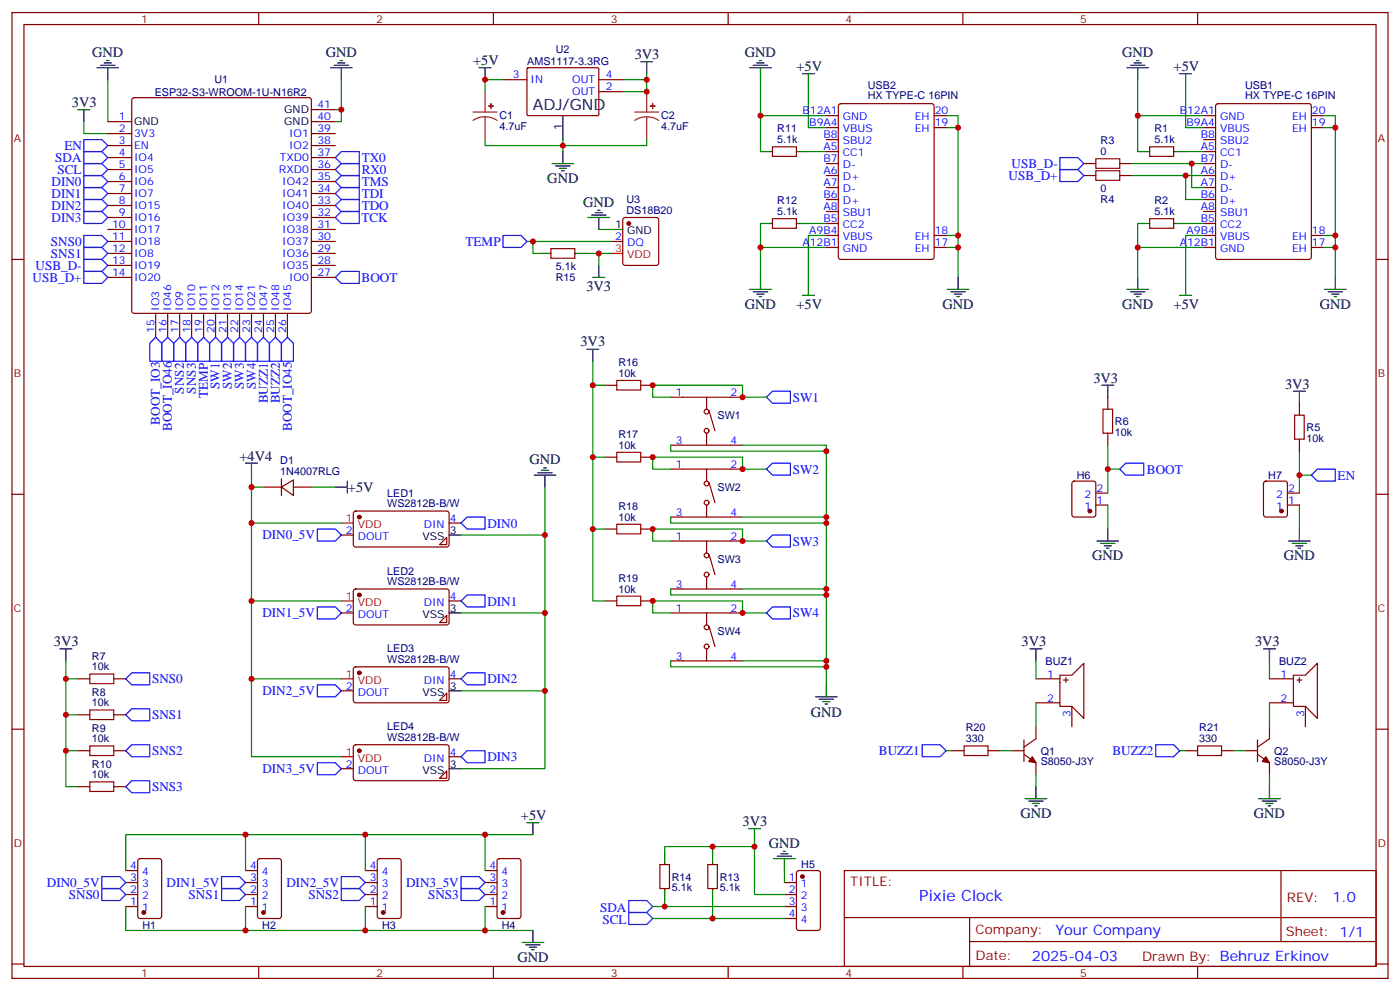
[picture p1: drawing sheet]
<svg xmlns="http://www.w3.org/2000/svg" width="412mm" height="292mm" viewBox="0 0 412 292" stroke-linecap="round" stroke-linejoin="round" font-family="sans-serif">
<g fill="none" stroke="#870000" stroke-width=".35">
<path d="M3.5 3.7h405.4v284.3h-405.4zM7.1 7.2h398.2v277.3h-398.2zM76.2 3.7v3.5M145.3 3.7v3.5M214.5 3.7v3.5M283.6 3.7v3.5M352.8 3.7v3.5M31.7 35.8h7.1M31.7 39.3h7.1M39 29l.5-.2h51.5l.5 .2 .2 .5v62l-.2 .5-.5 .3h-51.5l-.5-.3-.2-.5v-62zM91.7 35.8h7.1M91.7 39.3h7.1"/>
<path d="M91.7 32.3h7.1M148.2 23.5h7M155.3 20.1l.3-.2 20.6 .1 .2 .3-.1 13.6-.3 .1h-20.6l-.2-.3zM176.4 27h7M176.4 23.5h7M243.4 37.6h3.5M243.4 34h3.5M247.2 30.7l.4-.2h26.9l.6 .4 .1 44.8-.5 .6-27.1 .1-.6-.5-.1-44.7zM275.2 37.6h3.5M275.2 34h3.5M354.5 37.6h3.6M354.5 34h3.6"/>
<path d="M358.3 30.7l.5-.2h26.8l.6 .4 .1 44.8-.5 .6-27 .1-.7-.5v-44.7zM386.3 37.6h3.5M386.3 34h3.5M31.7 42.9h7.1M31.7 46.4h7.1M31.7 49.9h7.1M31.7 53.4h7.1M31.7 57h7.1M91.7 42.9h7.1M91.7 46.4h7.1M91.7 49.9h7.1M91.7 53.4h7.1"/>
<path d="M91.7 57h7.1M227.5 43.2h7.1v2.8h-7.1zM243.4 51.7h3.5M243.4 48.2h3.5M243.4 58.7h3.5M243.4 41.1h3.5M243.4 44.6h3.5M243.4 55.2h3.5M319.3 51.7h3.5M319.3 48.2h3.5M329.8 51.7h3.6M329.8 48.2h3.6"/>
<path d="M338.7 43.2h7v2.8h-7zM354.5 51.7h3.6M354.5 48.2h3.6M354.5 58.7h3.6M354.5 41.1h3.6M354.5 44.6h3.6M354.5 55.2h3.6M3.5 76.4h3.6M31.7 60.5h7.1M31.7 64h7.1M31.7 67.6h7.1M31.7 71.1h7.1"/>
<path d="M31.7 74.6h7.1M31.7 78.1h7.1M91.7 60.5h7.1M91.7 64h7.1M91.7 67.6h7.1M91.7 71.1h7.1M91.7 74.6h7.1M91.7 78.1h7.1M162.3 73.2h7v2.8h-7zM179.9 71.1h3.5M183.7 64.2l.4-.2h9.2l.5 .2 .2 .5v12.7l-.2 .5-.5 .2h-9.2l-.4-.2-.3-.5v-12.7zM227.5 64.4h7.1v2.8h-7.1z"/>
<path d="M243.4 69.3h3.5M243.4 72.8h3.5M243.4 65.8h3.5M243.4 62.3h3.5M275.2 69.3h3.5M275.2 72.8h3.5M338.7 64.4h7v2.8h-7zM354.5 69.3h3.6M354.5 72.8h3.6M354.5 65.8h3.6M354.5 62.3h3.6M386.3 69.3h3.5"/>
<path d="M386.3 72.8h3.5M405.3 76.4h3.6M31.7 81.7h7.1M45.9 92.3v7M49.4 92.3v7M52.9 92.3v7M56.4 92.3v7M60 92.3v7M63.5 92.3v7M67 92.3v7M70.6 92.3v7M74.1 92.3v7"/>
<path d="M77.6 92.3v7M81.1 92.3v7M84.7 92.3v7M91.7 81.7h7.1M178.2 113.4h3.5M188.7 113.4h3.6M197.6 116.9h21.1M208.1 116.9v3.6M326.3 116.9v3.6M382.8 118.7v3.5M178.2 134.6h3.5M188.7 134.6h3.6"/>
<path d="M197.6 131.1h21.1M197.6 138.1h21.1M208.1 127.5v3.6M208.1 138.1v3.5M208.8 120.8l1.8 6M326.3 127.5v3.6M382.8 129.3v3.5M3.5 145.5h3.6M77.6 143.4h5.3M82.9 143.4l3.5-2.1v4.6zM82.9 140.9v5M86.4 143.4h5.3"/>
<path d="M100.5 157.5h3.6M104.3 150.7l.5-.2h27.1l.4 .7-.1 9.4-.6 .4h-27.1l-.4-.7v-9.1zM131.6 158.2v2.1h-2.1zM132.3 154h3.5M178.2 155.8h3.5M188.7 155.8h3.6M197.6 152.2h21.1M197.6 159.3h21.1M208.1 148.7v3.5M208.1 159.3v3.5M208.8 142l1.8 6M316 141.8l.4-.2h5.7l.6 .5 .1 9.4-.5 .7h-5.9l-.6-.4-.1-9.5z"/>
<path d="M322.8 148.7h3.5M322.8 145.2h3.5M372.4 141.8l.5-.2h5.6l.7 .5v9.4l-.4 .7h-5.9l-.7-.4v-9.5zM379.2 148.7h3.6M379.2 145.2h3.6M405.3 145.5h3.6M104.3 173.6l.5-.2h27.1l.4 .7-.1 9.4-.6 .5-27.1-.1-.4-.6v-9.2zM132.3 176.9h3.5M178.2 176.9h3.5M188.7 176.9h3.6M197.6 173.4h21.1M208.1 169.9v3.5"/>
<path d="M208.8 163.2l1.8 6M22.9 199.8h3.6M33.5 199.8h3.5M100.5 180.4h3.6M104.3 196.5l.5-.2 27.1 .1 .4 .6-.1 9.5-.6 .4-27.1-.1-.4-.6v-9.2zM129.5 183.3l2.1-2.1v2.1zM132.3 199.8h3.5M197.6 180.4h21.1M197.6 194.6h21.1M208.1 180.4v3.6M208.1 191v3.6M208.8 184.3l1.8 6"/>
<path d="M305.2 199.8h7M312.2 198.8h3.5l3.6-3.5v16.2l-3.6-3.5h-3.5zM314 199.5v1.4M373.9 199.8h7.1M381 198.8h3.5l3.6-3.5v16.2l-3.6-3.5h-3.5zM382.8 199.5v1.4M3.5 214.7h3.6M22.9 210.4h3.6M33.5 210.4h3.5M100.5 203.4h3.6M104.3 219.5l.5-.2h27.1l.4 .7-.1 9.4-.6 .4h-27.1l-.4-.7v-9.1zM131.6 204.1v2.1h-2.1z"/>
<path d="M301.6 217.8v6.4M305.2 206.9h7M305.2 214v3.5l-3.6 2.5M313.3 200.2h1.4M315.7 208v6M370.4 217.8v6.4M373.9 206.9h7.1M373.9 214v3.5l-3.5 2.5M382.1 200.2h1.4M384.5 208v6M405.3 214.7h3.6M22.9 221h3.6"/>
<path d="M22.9 231.6h3.6M33.5 221h3.5M33.5 231.6h3.5M100.5 226.3h3.6M131.6 227v2.1h-2.1zM132.3 222.8h3.5M280.5 221h3.5M291 221h3.6M298.1 221h3.5M301.6 222.1l3.6 2.4v3.6M349.2 221h3.6M359.8 221h3.6"/>
<path d="M366.9 221h3.5M370.4 222.1l3.5 2.4v3.6M37 259.8h3.6M37 256.3h3.6M40.8 253l.5-.2h5.6l.7 .4v16.5l-.4 .6-5.9 .1-.7-.5v-16.4zM72.3 259.8h3.5M72.3 256.3h3.5M76.1 253l.5-.2h5.6l.6 .4 .1 16.5-.5 .6-5.8 .1-.7-.5-.1-16.4zM107.6 259.8h3.5M107.6 256.3h3.5M111.4 253l.4-.2h5.7l.6 .4 .1 16.5-.5 .6-5.9 .1-.6-.5-.1-16.4zM142.9 259.8h3.5"/>
<path d="M142.9 256.3h3.5M146.6 253l.5-.2h5.7l.6 .4 .1 16.5-.5 .6-5.9 .1-.6-.5-.1-16.4zM194.4 254.5h2.8v7.1h-2.8zM208.5 254.5h2.8v7.1h-2.8zM231.1 259.8h3.5M234.8 256.5l.5-.2h5.6l.7 .4 .1 16.5-.5 .7h-5.9l-.6-.4-.1-16.5zM248.7 256.3h156.6v28.2h-156.6zM377.3 256.3v20.9M37 266.9h3.6M37 263.3h3.6M72.3 266.9h3.5M72.3 263.3h3.5"/>
<path d="M107.6 266.9h3.5M107.6 263.3h3.5M142.9 266.9h3.5M142.9 263.3h3.5M231.1 266.9h3.5M231.1 263.3h3.5M231.1 270.4h3.5M248.7 270.1h156.5M285.6 277.2h119.6M285.6 270.1v14.2M3.5 283.8h3.6M76.2 284.5v3.5"/>
<path d="M145.3 284.5v3.5M214.5 284.5v3.5M283.6 284.5v3.5M352.8 284.5v3.5M405.3 283.8h3.6"/>
<circle cx="208.1" cy="126.8" r=".71"/>
<circle cx="208.1" cy="121.2" r=".71"/>
<circle cx="208.1" cy="148" r=".71"/>
<circle cx="208.1" cy="142.3" r=".71"/>
<circle cx="208.1" cy="163.5" r=".71"/>
<circle cx="208.1" cy="169.2" r=".71"/>
<circle cx="208.1" cy="184.7" r=".71"/>
<circle cx="208.1" cy="190.3" r=".71"/>
</g>
<g fill="none" stroke="#00f" stroke-width=".35">
<path d="M24.7 58.7h5.3l1.7 1.8-1.7 1.8h-5.3zM24.7 55.2h5.3l1.7 1.8-1.7 1.7h-5.3zM24.7 51.7h5.3l1.7 1.7-1.7 1.8h-5.3zM24.7 48.2h5.3l1.7 1.7-1.7 1.8h-5.3zM24.7 44.6h5.3l1.7 1.8-1.7 1.8h-5.3zM24.7 41.1h5.3l1.7 1.8-1.7 1.7h-5.3zM98.8 57l1.7-1.8h5.3v3.5h-5.3zM98.8 53.4l1.7-1.7h5.3v3.5h-5.3zM98.8 46.4l1.7-1.8h5.3v3.6h-5.3zM98.8 49.9l1.7-1.7h5.3v3.5h-5.3zM312.2 46.4h5.3l1.8 1.8-1.8 1.7h-5.3zM312.2 49.9h5.3l1.8 1.8-1.8 1.7h-5.3z"/>
<path d="M24.7 62.3h5.3l1.7 1.7-1.7 1.8h-5.3zM24.7 79.9h5.3l1.7 1.8-1.7 1.7h-5.3zM24.7 76.4h5.3l1.7 1.7-1.7 1.8h-5.3zM24.7 69.3h5.3l1.7 1.8-1.7 1.7h-5.3zM24.7 72.8h5.3l1.7 1.8-1.7 1.8h-5.3zM98.8 64l1.7-1.7h5.3v3.5h-5.3zM98.8 60.5l1.7-1.8h5.3v3.6h-5.3zM148.2 69.3h5.3l1.7 1.8-1.7 1.7h-5.3zM45.9 99.3l1.7 1.8v5.3h-3.5v-5.3zM49.4 99.3l1.8 1.8v5.3h-3.6v-5.3zM52.9 99.3l1.8 1.8v5.3h-3.5v-5.3zM56.4 99.3l1.8 1.8v5.3h-3.5v-5.3z"/>
<path d="M60 99.3l1.7 1.8v5.3h-3.5v-5.3zM63.5 99.3l1.8 1.8v5.3h-3.6v-5.3zM67 99.3l1.8 1.8v5.3h-3.5v-5.3zM70.6 99.3l1.7 1.8v5.3h-3.5v-5.3zM74.1 99.3l1.7 1.8v5.3h-3.5v-5.3zM77.6 99.3l1.8 1.8v5.3h-3.6v-5.3zM81.1 99.3l1.8 1.8v5.3h-3.5v-5.3zM84.7 99.3l1.7 1.8v5.3h-3.5v-5.3zM98.8 81.7l1.7-1.8h5.3v3.5h-5.3zM225.8 116.9l1.7-1.7h5.3v3.5h-5.3zM225.8 138.1l1.7-1.8h5.3v3.6h-5.3zM329.8 138.1l1.8-1.8h5.3v3.6h-5.3z"/>
<path d="M386.3 139.9l1.8-1.8h5.2v3.5h-5.2zM93.5 155.8h5.3l1.7 1.7-1.7 1.8h-5.3zM135.8 154l1.8-1.8h5.3v3.6h-5.3zM225.8 159.3l1.7-1.8h5.3v3.5h-5.3zM93.5 178.7h5.3l1.7 1.7-1.7 1.8h-5.3zM135.8 176.9l1.8-1.7h5.3v3.5h-5.3zM38.8 198.1h5.3v3.5h-5.3l-1.8-1.8zM135.8 199.8l1.8-1.7h5.3v3.5h-5.3zM225.8 180.4l1.7-1.7h5.3v3.5h-5.3zM38.8 208.7h5.3v3.5h-5.3l-1.8-1.8zM38.8 219.3h5.3v3.5h-5.3l-1.8-1.8zM93.5 201.6h5.3l1.7 1.8-1.7 1.7h-5.3z"/>
<path d="M271.6 219.3h5.3l1.8 1.7-1.8 1.8h-5.3zM340.4 219.3h5.3l1.8 1.7-1.8 1.8h-5.3zM38.8 229.8h5.3v3.6h-5.3l-1.8-1.8zM93.5 224.5h5.3l1.7 1.8-1.7 1.8h-5.3zM135.8 222.8l1.8-1.8h5.3v3.5h-5.3zM30 258.1h5.3l1.7 1.7-1.7 1.8h-5.3zM65.3 258.1h5.3l1.7 1.7-1.7 1.8h-5.3zM100.5 258.1h5.3l1.8 1.7-1.8 1.8h-5.3zM135.8 258.1h5.3l1.8 1.7-1.8 1.8h-5.3zM30 261.6h5.3l1.7 1.7-1.7 1.8h-5.3zM65.3 261.6h5.3l1.7 1.7-1.7 1.8h-5.3zM100.5 261.6h5.3l1.8 1.7-1.8 1.8h-5.3z"/>
<path d="M135.8 261.6h5.3l1.8 1.7-1.8 1.8h-5.3zM185.2 268.6h5.3l1.8 1.8-1.8 1.8h-5.3zM185.2 265.1h5.3l1.8 1.8-1.8 1.7h-5.3z"/>
</g>
<g fill="none" stroke="#008700" stroke-width=".35">
<path d="M24.7 35.8v3.5h7M31.7 23.5v12.3M98.8 32.3h1.7M100.5 23.5v12.3h-1.7M148.2 23.5h-5.3v3.5M190.5 23.5v3.5h-7.1M190.5 21.7v1.8h-7.1M224 23.5v10.5h19.4M224 34v10.6M238.1 25.2v12.4h5.3M278.7 34h3.5v47.7M278.7 37.6h3.5"/>
<path d="M335.1 23.5v10.5h19.4M335.1 34v10.6M349.2 25.2v12.4h5.3M389.8 34h3.5v47.7M389.8 37.6h3.5M142.9 41.1v1.8h47.6v-1.8M165.8 41.1v3.5M238.1 44.6h5.3M333.4 48.2h21.1M333.4 51.7h21.1M349.2 51.7v7h5.3M349.2 44.6h5.3"/>
<path d="M351 48.2v7h3.5M155.2 71.1h24.7M157 71.1v3.5h1.7M172.9 74.6h3.5M176.4 67.6h3.5M179.9 74.6h-3.5v3.5M224 72.8h19.4M224 65.8v15.9M238.1 65.8h5.3M243.4 69.3h-5.3v14.1M278.7 69.3h3.5M278.7 72.8h3.5"/>
<path d="M335.1 72.8h19.4M335.1 65.8v15.9M349.2 65.8h5.3M354.5 69.3h-5.3v14.1M389.8 69.3h3.5M389.8 72.8h3.5M174.6 106.4v70.5h3.6M174.6 113.4h3.6M197.6 116.9h-5.3v-3.5h26.4v3.5h7.1M74.1 139.9v3.5M174.6 134.6h3.6M197.6 138.1h-5.3v-3.5h26.4v3.5h7.1"/>
<path d="M197.6 131.1v1.7h45.8M218.7 131.1h24.7v70.5M326.3 131.1v7h3.5M326.3 138.1v7.1M382.8 132.8v7.1h3.5M382.8 139.9v5.3M74.1 154h26.4M77.6 143.4h-3.5v79.4h26.4M91.7 143.4h7.1M135.8 157.5h24.7M160.5 143.4v82.9h-24.7M174.6 155.8h3.6"/>
<path d="M197.6 159.3h-5.3v-3.5h26.4v3.5h7.1M197.6 152.2v1.8h45.8M218.7 152.2h24.7M326.3 148.7v7.1M382.8 148.7v7.1M74.1 176.9h26.4M197.6 173.4v1.8h45.8M218.7 173.4h24.7M19.4 194.6v37h3.5M19.4 199.8h3.5M74.1 199.8h26.4M135.8 180.4h24.7"/>
<path d="M197.6 194.6v1.7h45.8M197.6 180.4h-5.3v-3.5h26.4v3.5h7.1M218.7 194.6h24.7M305.2 194.6v5.2M373.9 194.6v5.2M19.4 210.4h3.5M135.8 203.4h24.7M305.2 206.9v7.1M373.9 206.9v7.1M19.4 221h3.5M278.7 221h1.8M294.6 221h3.5"/>
<path d="M305.2 228.1v3.5M347.5 221h1.7M363.4 221h3.5M373.9 228.1v3.5M72.3 245.7v10.6M107.6 245.7v10.6M142.9 245.7v10.6M157 245.7h-120v10.6M209.9 249.2v1.8M222.2 247.5v15.8h8.9M222.2 249.2h-26.4v1.8M231.1 256.3v3.5"/>
<path d="M37 266.9v7h120M72.3 266.9v7M107.6 266.9v7M142.9 266.9v7M192.3 266.9h38.8M192.3 270.4h38.8M195.8 265.1v1.8M209.9 265.1v5.3"/>
</g>
<g fill="none" stroke="#000" stroke-width=".35">
<path d="M28.6 19.9h6.3M29.6 19.2h4.3M30.7 18.5h2.1M31.4 17.8h.7M31.7 19.9v3.6M97.4 19.9h6.3M98.4 19.2h4.3M99.5 18.5h2.1M100.2 17.8h.7M100.5 19.9v3.6M141.1 19.9h3.5M142.9 19.9v3.6"/>
<path d="M188.7 18.2h3.6M190.5 18.2v3.5M220.8 19.9h6.4M221.9 19.2h4.2M223 18.5h2.1M223.7 17.8h.7M224 19.9v3.6M332 19.9h6.3M333 19.2h4.3M334.1 18.5h2.1M334.8 17.8h.7M335.1 19.9v3.6"/>
<path d="M22.9 32.3h3.6M24.7 32.3v3.5M165.8 34v7.1M236.4 21.7h3.5M238.1 21.7v3.5M347.5 21.7h3.5M349.2 21.7v3.5M162.6 48.2h6.4M163.7 48.9h4.2M164.7 49.6h2.2M165.5 50.3h.7M165.8 44.6v3.6"/>
<path d="M224 44.6h3.5M234.6 44.6h3.5M335.1 44.6h3.6M345.7 44.6h3.5M158.7 74.6h3.6M169.3 74.6h3.6M173.2 64h6.4M174.3 63.3h4.2M175.3 62.6h2.1M176 61.9h.7M176.4 64v3.6M176.4 78.1v3.6"/>
<path d="M179.9 67.6h3.5M224 65.8h3.5M234.6 65.8h3.5M335.1 65.8h3.6M345.7 65.8h3.5M174.6 81.7h3.6M220.8 85.2h6.4M221.9 85.9h4.2M223 86.6h2.1M223.7 87.3h.7M224 81.7v3.5M236.4 87h3.5"/>
<path d="M238.1 83.4v3.6M279 85.2h6.4M280.1 85.9h4.2M281.2 86.6h2.1M281.9 87.3h.7M282.2 81.7v3.5M332 85.2h6.3M333 85.9h4.3M334.1 86.6h2.1M334.8 87.3h.7M335.1 81.7v3.5M347.5 87h3.5"/>
<path d="M349.2 83.4v3.6M390.2 85.2h6.3M391.2 85.9h4.3M392.3 86.6h2.1M393 87.3h.7M393.3 81.7v3.5M172.9 102.8h3.5M174.6 102.8v3.6M324.6 113.4h3.5M326.3 113.4v3.5M381 115.2h3.5M382.8 115.2v3.5"/>
<path d="M72.3 136.3h3.5M74.1 136.3v3.6M157.3 139.9h6.4M158.4 139.2h4.2M159.5 138.5h2.1M160.2 137.8h.7M160.5 139.9v3.5M98.8 143.4h3.5M102.3 141.6v3.6M132.3 157.5h3.5M323.1 159.3h6.4M324.2 160h4.2"/>
<path d="M326.3 155.8v3.5M379.6 159.3h6.3M380.6 160h4.3M382.8 155.8v3.5M325.3 160.7h2.1M326 161.4h.7M381.7 160.7h2.1M382.4 161.4h.7M17.6 191h3.6M19.4 191v3.6M132.3 180.4h3.5M303.4 191h3.5"/>
<path d="M305.2 191v3.6M372.2 191h3.5M373.9 191v3.6M132.3 203.4h3.5M240.2 205.1h6.4M241.3 205.8h4.2M242.4 206.6h2.1M243.1 207.3h.7M243.4 201.6v3.5M132.3 226.3h3.5M302 235.1h6.3M303 235.8h4.3"/>
<path d="M304.1 236.5h2.1M304.8 237.2h.7M305.2 231.6v3.5M370.8 235.1h6.3M371.8 235.8h4.3M372.9 236.5h2.1M373.6 237.2h.7M373.9 231.6v3.5M155.2 242.2h3.5M157 242.2v3.5M195.8 251v3.5M209.9 251v3.5"/>
<path d="M220.5 243.9h3.5M222.2 243.9v3.6M227.9 252.8h6.3M229 252.1h4.2M230 251.4h2.1M230.7 250.6h.7M231.1 252.8v3.5M153.8 277.5h6.4M154.9 278.2h4.2M155.9 278.9h2.1M156.6 279.6h.7M157 273.9v3.6"/>
<path d="M195.8 261.6v3.5M209.9 261.6v3.5"/>
</g>
<g fill="none" stroke="#a10000" stroke-width=".35">
<path d="M322.8 50.3h7v2.8h-7zM322.8 46.7h7v2.9h-7zM181.7 112h7v2.8h-7zM181.7 133.2h7v2.8h-7zM324.9 120.5h2.8v7h-2.8zM381.4 122.2h2.8v7.1h-2.8zM181.7 154.3h7v2.9h-7zM181.7 175.5h7v2.8h-7zM26.5 198.4h7v2.9h-7zM26.5 209h7v2.8h-7zM26.5 219.6h7v2.8h-7zM284 219.6h7v2.8h-7z"/>
<path d="M352.8 219.6h7v2.8h-7zM26.5 230.2h7v2.8h-7z"/>
</g>
<path d="M139.3 33h7.1M142.9 34.4l-1.9 .2-1.7 .9M142.9 34.4l1.8 .2 1.7 .9M142.9 27v6M142.9 34.4v6.7M187 33h7M190.5 34.4l-1.9 .2-1.6 .9M190.5 34.4l1.9 .2 1.6 .9M190.5 27v6M190.5 34.4v6.7" fill="none" stroke="#8c2424" stroke-width=".35"/>
<g fill="#8c2424" stroke="#8c2424" stroke-width=".35">
<path d="M191.6 31.2l1.4 .1z"/>
<path d="M192.2 30.5l.1 1.4z"/>
<path d="M143.9 31.2l1.4 .1z"/>
<path d="M144.6 30.5v1.4z"/>
</g>
<g fill="#870000" stroke="#870000" stroke-width=".35">
<path d="M304.1 222.8l1.1 1.7-2.2-.3z"/>
<path d="M372.9 222.8l1 1.7-2.1-.3z"/>
<circle cx="42.3" cy="268.6" r=".53"/>
<circle cx="77.6" cy="268.6" r=".53"/>
<circle cx="112.9" cy="268.6" r=".53"/>
<circle cx="148.2" cy="268.6" r=".53"/>
<circle cx="236.4" cy="258.1" r=".53"/>
<circle cx="105.8" cy="152.2" r=".53"/>
<circle cx="105.8" cy="175.2" r=".53"/>
<circle cx="105.8" cy="198.1" r=".53"/>
<circle cx="105.8" cy="221" r=".53"/>
<circle cx="321" cy="150.5" r=".53"/>
<circle cx="377.5" cy="150.5" r=".53"/>
<circle cx="185.2" cy="65.8" r=".53"/>
</g>
<path d="M179.9 74.6h3.5M100.5 154h3.6M100.5 176.9h3.6M100.5 199.8h3.6M100.5 222.8h3.6" fill="none" stroke="#f00" stroke-width=".35"/>
<g fill="#c00">
<circle cx="349.3" cy="51.7" r=".88"/>
<circle cx="190.5" cy="27" r=".88"/>
<circle cx="190.5" cy="23.5" r=".88"/>
<circle cx="165.8" cy="42.9" r=".88"/>
<circle cx="142.9" cy="23.5" r=".88"/>
<circle cx="351" cy="48.2" r=".88"/>
<circle cx="335.1" cy="72.8" r=".88"/>
<circle cx="335.1" cy="34" r=".88"/>
<circle cx="393.3" cy="69.3" r=".88"/>
<circle cx="393.3" cy="72.8" r=".88"/>
<circle cx="393.3" cy="37.6" r=".88"/>
<circle cx="19.4" cy="221" r=".88"/>
<circle cx="19.4" cy="210.4" r=".88"/>
<circle cx="19.4" cy="199.8" r=".88"/>
<circle cx="282.2" cy="37.6" r=".88"/>
<circle cx="282.2" cy="72.8" r=".88"/>
<circle cx="282.2" cy="69.3" r=".88"/>
<circle cx="224" cy="34" r=".88"/>
<circle cx="224" cy="72.8" r=".88"/>
<circle cx="195.8" cy="266.9" r=".88"/>
<circle cx="209.9" cy="270.4" r=".88"/>
<circle cx="222.3" cy="249.2" r=".88"/>
<circle cx="209.9" cy="249.2" r=".88"/>
<circle cx="326.3" cy="138.1" r=".88"/>
<circle cx="382.8" cy="139.9" r=".88"/>
<circle cx="176.4" cy="74.6" r=".88"/>
<circle cx="157" cy="71.1" r=".88"/>
<circle cx="243.4" cy="194.6" r=".88"/>
<circle cx="243.4" cy="173.4" r=".88"/>
<circle cx="243.4" cy="152.2" r=".88"/>
<circle cx="142.9" cy="245.7" r=".88"/>
<circle cx="107.6" cy="245.7" r=".88"/>
<circle cx="72.3" cy="245.7" r=".88"/>
<circle cx="72.3" cy="273.9" r=".88"/>
<circle cx="107.6" cy="273.9" r=".88"/>
<circle cx="142.9" cy="273.9" r=".88"/>
<circle cx="74.1" cy="199.8" r=".88"/>
<circle cx="74.1" cy="176.9" r=".88"/>
<circle cx="74.1" cy="154" r=".88"/>
<circle cx="74.1" cy="143.4" r=".88"/>
<circle cx="243.4" cy="132.8" r=".88"/>
<circle cx="243.4" cy="154" r=".88"/>
<circle cx="243.4" cy="175.2" r=".88"/>
<circle cx="243.4" cy="196.3" r=".88"/>
<circle cx="174.6" cy="155.8" r=".88"/>
<circle cx="174.6" cy="134.6" r=".88"/>
<circle cx="174.6" cy="113.4" r=".88"/>
<circle cx="192.3" cy="113.4" r=".88"/>
<circle cx="192.3" cy="134.6" r=".88"/>
<circle cx="192.3" cy="155.8" r=".88"/>
<circle cx="192.3" cy="176.9" r=".88"/>
<circle cx="218.7" cy="116.9" r=".88"/>
<circle cx="218.7" cy="180.4" r=".88"/>
<circle cx="218.7" cy="159.3" r=".88"/>
<circle cx="218.7" cy="138.1" r=".88"/>
<circle cx="160.5" cy="157.5" r=".88"/>
<circle cx="160.5" cy="180.4" r=".88"/>
<circle cx="160.5" cy="203.4" r=".88"/>
<circle cx="100.5" cy="32.3" r=".88"/>
</g>
<text font-size="4.6" x="157" y="32.3">ADJ/GND</text>
<text font-size="4.6" fill="#00f" x="270.8" y="265.3">Pixie Clock</text>
<g font-size="4.2">
<text x="27.2" y="16.7">GND</text>
<text x="96" y="16.7">GND</text>
<text x="187" y="17.5">3V3</text>
<text x="219.4" y="16.7">GND</text>
<text x="330.6" y="16.7">GND</text>
<text x="139.3" y="19.2">+5V</text>
<text x="234.6" y="21">+5V</text>
<text x="345.7" y="21">+5V</text>
<text x="21.2" y="31.6">3V3</text>
<text x="161.2" y="53.8">GND</text>
<text x="171.8" y="60.8">GND</text>
<text x="172.7" y="85.7">3V3</text>
<text x="219.4" y="90.8">GND</text>
<text x="234.6" y="90.8">+5V</text>
<text x="277.6" y="90.8">GND</text>
<text x="330.6" y="90.8">GND</text>
<text x="345.7" y="90.8">+5V</text>
<text x="388.8" y="90.8">GND</text>
<text x="171" y="101.7">3V3</text>
<text x="322.1" y="112.7">3V3</text>
<text x="378.5" y="114.5">3V3</text>
<text x="70.6" y="135.6">+4V4</text>
<text x="155.9" y="136.7">GND</text>
<text x="102.5" y="144.8">+5V</text>
<text x="321.7" y="164.9">GND</text>
<text x="378.2" y="164.9">GND</text>
<text x="15.9" y="190.3">3V3</text>
<text x="300.9" y="190.3">3V3</text>
<text x="369.7" y="190.3">3V3</text>
<text x="238.8" y="211.2">GND</text>
<text x="153.5" y="241.5">+5V</text>
<text x="218.7" y="243.2">3V3</text>
<text x="300.6" y="240.8">GND</text>
<text x="369.4" y="240.8">GND</text>
<text x="226.5" y="249.5">GND</text>
<text x="152.4" y="283.1">GND</text>
</g>
<g font-size="4.2" fill="#00f">
<text x="392.5" y="265.6">1.0</text>
<text x="310.9" y="275.1">Your Company</text>
<text x="304" y="282.9">2025-04-03</text>
</g>
<g font-size="3.9" fill="#00f">
<text x="16.3" y="47.6">SDA</text>
<text x="19" y="44.1">EN</text>
<text x="106.5" y="47.7">TX0</text>
<text x="16.9" y="51.2">SCL</text>
<text x="106.5" y="51.3">RX0</text>
<text x="297.1" y="52.9">USB_D+</text>
<text x="298" y="49.4">USB_D-</text>
<text x="15.2" y="58.2">DIN1</text>
<text x="15.2" y="54.7">DIN0</text>
<text x="106.5" y="58.3">TDI</text>
<text x="106.5" y="54.7">TMS</text>
<text x="15.2" y="65.3">DIN3</text>
<text x="15.2" y="61.7">DIN2</text>
<text x="106.5" y="65.3">TCK</text>
<text x="106.5" y="61.8">TDO</text>
<text x="15" y="72.3">SNS0</text>
<text x="15" y="75.8">SNS1</text>
<text x="137.1" y="72.3">TEMP</text>
<text x="9.6" y="82.9">USB_D+</text>
<text x="10.5" y="79.4">USB_D-</text>
<text x="106.5" y="82.9">BOOT</text>
<text x="54.2" y="115.9" transform="rotate(-90 54.2 115.9)">SNS2</text>
<text x="57.7" y="115.9" transform="rotate(-90 57.7 115.9)">SNS3</text>
<text x="61.2" y="117.1" transform="rotate(-90 61.2 117.1)">TEMP</text>
<text x="64.7" y="114.6" transform="rotate(-90 64.7 114.6)">SW1</text>
<text x="68.3" y="114.6" transform="rotate(-90 68.3 114.6)">SW2</text>
<text x="71.8" y="114.6" transform="rotate(-90 71.8 114.6)">SW3</text>
<text x="75.3" y="114.6" transform="rotate(-90 75.3 114.6)">SW4</text>
<text x="78.9" y="118.8" transform="rotate(-90 78.9 118.8)">BUZZ1</text>
<text x="82.4" y="118.8" transform="rotate(-90 82.4 118.8)">BUZZ2</text>
<text x="233.5" y="118.3">SW1</text>
<text x="47.1" y="125" transform="rotate(-90 47.1 125)">BOOT_IO3</text>
<text x="50.6" y="126.9" transform="rotate(-90 50.6 126.9)">BOOT_IO46</text>
<text x="85.9" y="126.9" transform="rotate(-90 85.9 126.9)">BOOT_IO45</text>
<text x="233.5" y="139.5">SW2</text>
<text x="337.9" y="139.4">BOOT</text>
<text x="394" y="141.2">EN</text>
<text x="143.6" y="155.3">DIN0</text>
<text x="77.3" y="158.8">DIN0_5V</text>
<text x="233.5" y="160.6">SW3</text>
<text x="143.6" y="178.3">DIN1</text>
<text x="77.3" y="181.7">DIN1_5V</text>
<text x="233.5" y="181.8">SW4</text>
<text x="44.8" y="201.1">SNS0</text>
<text x="143.6" y="201.2">DIN2</text>
<text x="77.3" y="204.6">DIN2_5V</text>
<text x="44.8" y="211.7">SNS1</text>
<text x="44.8" y="222.3">SNS2</text>
<text x="77.3" y="227.6">DIN3_5V</text>
<text x="143.6" y="224.1">DIN3</text>
<text x="258.9" y="222.3">BUZZ1</text>
<text x="327.7" y="222.3">BUZZ2</text>
<text x="44.8" y="232.9">SNS3</text>
<text x="13.8" y="261.1">DIN0_5V</text>
<text x="49.1" y="261.1">DIN1_5V</text>
<text x="84.4" y="261.1">DIN2_5V</text>
<text x="119.6" y="261.1">DIN3_5V</text>
<text x="20.3" y="264.6">SNS0</text>
<text x="55.6" y="264.6">SNS1</text>
<text x="90.8" y="264.6">SNS2</text>
<text x="126.1" y="264.6">SNS3</text>
<text x="176.8" y="268.5">SDA</text>
<text x="177.4" y="272">SCL</text>
</g>
<g font-size="3.9" fill="#800">
<text x="250.5" y="260.9">TITLE:</text>
<text x="379.1" y="265.6">REV:</text>
<text x="287.4" y="275.1">Company:</text>
<text x="378.7" y="275.7">Sheet: 1/1</text>
<text x="287.4" y="282.8">Date:</text>
<text x="336.4" y="282.8">Drawn By: Behruz Erkinov</text>
</g>
<g font-size="3.2" fill="#800">
<text x="41.6" y="6.7">1</text>
<text x="110.8" y="6.7">2</text>
<text x="179.9" y="6.7">3</text>
<text x="249.1" y="6.7">4</text>
<text x="318.2" y="6.7">5</text>
<text x="4.1" y="41.8">A</text>
<text x="405.9" y="41.8">A</text>
<text x="4.1" y="110.9">B</text>
<text x="405.9" y="110.9">B</text>
<text x="4.1" y="180.1">C</text>
<text x="405.9" y="180.1">C</text>
<text x="4.1" y="249.2">D</text>
<text x="405.9" y="249.2">D</text>
<text x="41.6" y="287.5">1</text>
<text x="110.8" y="287.5">2</text>
<text x="179.9" y="287.5">3</text>
<text x="249.1" y="287.5">4</text>
<text x="318.2" y="287.5">5</text>
</g>
<g font-size="3.2" fill="#000080">
<text x="163.7" y="15.5">U2</text>
<text x="155.3" y="19.3">AMS1117-3.3RG</text>
<text x="45.6" y="28.2">ESP32-S3-WROOM-1U-N16R2</text>
<text x="63.2" y="24.3">U1</text>
<text x="255.7" y="29.3">HX TYPE-C 16PIN</text>
<text x="255.7" y="26.1">USB2</text>
<text x="366.8" y="29.3">HX TYPE-C 16PIN</text>
<text x="366.8" y="26.1">USB1</text>
<text x="147.1" y="35.2">C1</text>
<text x="194.7" y="35.2">C2</text>
<text x="147.1" y="38.4">4.7uF</text>
<text x="194.7" y="38.4">4.7uF</text>
<text x="229" y="39">R11</text>
<text x="340.1" y="39">R1</text>
<text x="229" y="42.2">5.1k</text>
<text x="324.2" y="45.7">0</text>
<text x="324.2" y="42.5">R3</text>
<text x="340.1" y="42.2">5.1k</text>
<text x="184.5" y="59.8">U3</text>
<text x="324.2" y="56.6">0</text>
<text x="324.2" y="59.8">R4</text>
<text x="184.5" y="63">DS18B20</text>
<text x="229" y="63.3">5.1k</text>
<text x="229" y="60.1">R12</text>
<text x="340.1" y="63.3">5.1k</text>
<text x="340.1" y="60.1">R2</text>
<text x="163.7" y="79.6">5.1k</text>
<text x="163.7" y="82.7">R15</text>
<text x="182.2" y="107.8">R16</text>
<text x="182.2" y="110.9">10k</text>
<text x="211.4" y="123.4">SW1</text>
<text x="328.4" y="125.1">R6</text>
<text x="182.2" y="128.9">R17</text>
<text x="328.4" y="128.3">10k</text>
<text x="384.9" y="130.1">10k</text>
<text x="384.9" y="126.9">R5</text>
<text x="82.6" y="136.7">D1</text>
<text x="182.2" y="132.1">10k</text>
<text x="82.6" y="139.9">1N4007RLG</text>
<text x="317.2" y="141">H6</text>
<text x="373.6" y="141">H7</text>
<text x="114.1" y="149.4">WS2812B-B/W</text>
<text x="114.1" y="146.2">LED1</text>
<text x="211.4" y="144.5">SW2</text>
<text x="182.2" y="153.3">10k</text>
<text x="182.2" y="150.1">R18</text>
<text x="211.4" y="165.7">SW3</text>
<text x="114.1" y="172.3">WS2812B-B/W</text>
<text x="114.1" y="169.2">LED2</text>
<text x="182.2" y="171.2">R19</text>
<text x="182.2" y="174.4">10k</text>
<text x="211.4" y="186.9">SW4</text>
<text x="27.1" y="197.4">10k</text>
<text x="27.1" y="194.2">R7</text>
<text x="114.1" y="195.3">WS2812B-B/W</text>
<text x="114.1" y="192.1">LED3</text>
<text x="308" y="195.7">BUZ1</text>
<text x="376.8" y="195.7">BUZ2</text>
<text x="27.1" y="208">10k</text>
<text x="27.1" y="204.8">R8</text>
<text x="27.1" y="215.4">R9</text>
<text x="114.1" y="215">LED4</text>
<text x="284.5" y="215.3">R20</text>
<text x="353.3" y="215.3">R21</text>
<text x="27.1" y="218.5">10k</text>
<text x="114.1" y="218.2">WS2812B-B/W</text>
<text x="284.5" y="218.5">330</text>
<text x="353.3" y="218.5">330</text>
<text x="27.1" y="226">R10</text>
<text x="306.6" y="225.3">S8050-J3Y</text>
<text x="306.6" y="222.2">Q1</text>
<text x="375.4" y="225.3">S8050-J3Y</text>
<text x="375.4" y="222.2">Q2</text>
<text x="27.1" y="229.1">10k</text>
<text x="236" y="255.6">H5</text>
<text x="197.9" y="262.4">5.1k</text>
<text x="197.9" y="259.2">R14</text>
<text x="212" y="262.4">5.1k</text>
<text x="212" y="259.2">R13</text>
<text x="42" y="273.5">H1</text>
<text x="77.3" y="273.5">H2</text>
<text x="112.5" y="273.5">H3</text>
<text x="147.8" y="273.5">H4</text>
</g>
<g font-size="3.2" fill="#00f">
<text x="151.1" y="23.1">3</text>
<text x="178.5" y="23.1">4</text>
<text x="156.3" y="24.5">IN</text>
<text x="168.6" y="28">OUT</text>
<text x="168.6" y="24.5">OUT</text>
<text x="178.5" y="26.6">2</text>
<text x="35" y="35.5">1</text>
<text x="93.5" y="35.5">40</text>
<text x="93.5" y="31.9">41</text>
<text x="236.4" y="33.7">B12A1</text>
<text x="248.2" y="35.5">GND</text>
<text x="269.5" y="35.5">EH</text>
<text x="275.3" y="33.7">20</text>
<text x="347.5" y="33.7">B12A1</text>
<text x="359.4" y="35.5">GND</text>
<text x="380.6" y="35.5">EH</text>
<text x="386.5" y="33.7">20</text>
<text x="35" y="39">2</text>
<text x="39.5" y="40.4">3V3</text>
<text x="85.2" y="40.4">IO1</text>
<text x="93.5" y="39">39</text>
<text x="238.4" y="37.2">B9A4</text>
<text x="242.6" y="40.7">B8</text>
<text x="248.2" y="39">VBUS</text>
<text x="269.5" y="39">EH</text>
<text x="275.3" y="37.2">19</text>
<text x="349.5" y="37.2">B9A4</text>
<text x="353.7" y="40.7">B8</text>
<text x="359.4" y="39">VBUS</text>
<text x="380.6" y="39">EH</text>
<text x="386.5" y="37.2">19</text>
<text x="35" y="42.5">3</text>
<text x="35" y="46">4</text>
<text x="39.5" y="43.9">EN</text>
<text x="39.5" y="47.4">IO4</text>
<text x="82.4" y="47.4">TXD0</text>
<text x="85.2" y="43.9">IO2</text>
<text x="93.5" y="42.5">38</text>
<text x="93.5" y="46">37</text>
<text x="242.6" y="47.8">B7</text>
<text x="242.6" y="44.3">A5</text>
<text x="248.2" y="42.5">SBU2</text>
<text x="248.2" y="46">CC1</text>
<text x="353.7" y="47.8">B7</text>
<text x="353.7" y="44.3">A5</text>
<text x="359.4" y="42.5">SBU2</text>
<text x="359.4" y="46">CC1</text>
<text x="35" y="49.6">5</text>
<text x="35" y="53.1">6</text>
<text x="39.5" y="51">IO5</text>
<text x="82.2" y="51">RXD0</text>
<text x="93.5" y="49.6">36</text>
<text x="93.5" y="53.1">35</text>
<text x="242.6" y="51.3">A6</text>
<text x="248.2" y="49.6">D-</text>
<text x="248.2" y="53.1">D+</text>
<text x="353.7" y="51.3">A6</text>
<text x="359.4" y="49.6">D-</text>
<text x="359.4" y="53.1">D+</text>
<text x="35" y="56.6">7</text>
<text x="39.5" y="54.5">IO6</text>
<text x="39.5" y="58">IO7</text>
<text x="83.2" y="54.5">IO42</text>
<text x="83.2" y="58">IO41</text>
<text x="93.5" y="56.6">34</text>
<text x="242.6" y="58.4">B6</text>
<text x="242.6" y="54.9">A7</text>
<text x="248.2" y="56.6">D-</text>
<text x="353.7" y="58.4">B6</text>
<text x="353.7" y="54.9">A7</text>
<text x="359.4" y="56.6">D-</text>
<text x="35" y="60.1">8</text>
<text x="35" y="63.7">9</text>
<text x="39.5" y="61.6">IO15</text>
<text x="39.5" y="65.1">IO16</text>
<text x="83.2" y="61.6">IO40</text>
<text x="83.2" y="65.1">IO39</text>
<text x="93.5" y="60.1">33</text>
<text x="93.5" y="63.7">32</text>
<text x="242.6" y="65.4">B5</text>
<text x="242.6" y="61.9">A8</text>
<text x="248.2" y="60.1">D+</text>
<text x="248.2" y="63.7">SBU1</text>
<text x="353.7" y="65.4">B5</text>
<text x="353.7" y="61.9">A8</text>
<text x="359.4" y="60.1">D+</text>
<text x="359.4" y="63.7">SBU1</text>
<text x="33" y="67.2">10</text>
<text x="33" y="70.7">11</text>
<text x="39.5" y="68.6">IO17</text>
<text x="83.2" y="68.6">IO38</text>
<text x="93.5" y="67.2">31</text>
<text x="93.5" y="70.7">30</text>
<text x="181.3" y="70.7">2</text>
<text x="238.4" y="69">A9B4</text>
<text x="248.2" y="67.2">CC2</text>
<text x="248.2" y="70.7">VBUS</text>
<text x="269.5" y="70.7">EH</text>
<text x="275.3" y="69">18</text>
<text x="349.5" y="69">A9B4</text>
<text x="359.4" y="67.2">CC2</text>
<text x="359.4" y="70.7">VBUS</text>
<text x="380.6" y="70.7">EH</text>
<text x="386.5" y="69">18</text>
<text x="33" y="74.3">12</text>
<text x="33" y="77.8">13</text>
<text x="39.5" y="72.1">IO18</text>
<text x="39.5" y="75.7">IO8</text>
<text x="83.2" y="72.1">IO37</text>
<text x="83.2" y="75.7">IO36</text>
<text x="93.5" y="74.3">29</text>
<text x="93.5" y="77.8">28</text>
<text x="184.7" y="72.5">DQ</text>
<text x="236.4" y="72.5">A12B1</text>
<text x="248.2" y="74.3">GND</text>
<text x="269.5" y="74.3">EH</text>
<text x="275.3" y="72.5">17</text>
<text x="347.5" y="72.5">A12B1</text>
<text x="359.4" y="74.3">GND</text>
<text x="380.6" y="74.3">EH</text>
<text x="386.5" y="72.5">17</text>
<text x="33" y="81.3">14</text>
<text x="39.5" y="79.2">IO19</text>
<text x="39.5" y="82.7">IO20</text>
<text x="83.2" y="79.2">IO35</text>
<text x="85.2" y="82.7">IO0</text>
<text x="93.5" y="81.3">27</text>
<text x="46.9" y="91.5" transform="rotate(-90 46.9 91.5)">IO3</text>
<text x="50.4" y="91.5" transform="rotate(-90 50.4 91.5)">IO46</text>
<text x="54" y="91.5" transform="rotate(-90 54 91.5)">IO9</text>
<text x="57.5" y="91.5" transform="rotate(-90 57.5 91.5)">IO10</text>
<text x="61" y="91.5" transform="rotate(-90 61 91.5)">IO11</text>
<text x="64.6" y="91.5" transform="rotate(-90 64.6 91.5)">IO12</text>
<text x="68.1" y="91.5" transform="rotate(-90 68.1 91.5)">IO13</text>
<text x="71.6" y="91.5" transform="rotate(-90 71.6 91.5)">IO14</text>
<text x="75.1" y="91.5" transform="rotate(-90 75.1 91.5)">IO21</text>
<text x="78.7" y="91.5" transform="rotate(-90 78.7 91.5)">IO47</text>
<text x="82.2" y="91.5" transform="rotate(-90 82.2 91.5)">IO48</text>
<text x="85.7" y="91.5" transform="rotate(-90 85.7 91.5)">IO45</text>
<text x="45.5" y="98" transform="rotate(-90 45.5 98)">15</text>
<text x="49" y="98" transform="rotate(-90 49 98)">16</text>
<text x="52.6" y="98" transform="rotate(-90 52.6 98)">17</text>
<text x="56.1" y="98" transform="rotate(-90 56.1 98)">18</text>
<text x="59.6" y="98" transform="rotate(-90 59.6 98)">19</text>
<text x="63.1" y="98" transform="rotate(-90 63.1 98)">20</text>
<text x="66.7" y="98" transform="rotate(-90 66.7 98)">21</text>
<text x="70.2" y="98" transform="rotate(-90 70.2 98)">22</text>
<text x="73.7" y="98" transform="rotate(-90 73.7 98)">23</text>
<text x="77.3" y="98" transform="rotate(-90 77.3 98)">24</text>
<text x="80.8" y="98" transform="rotate(-90 80.8 98)">25</text>
<text x="84.3" y="98" transform="rotate(-90 84.3 98)">26</text>
<text x="199.1" y="116.6">1</text>
<text x="215.2" y="116.6">2</text>
<text x="199.1" y="130.7">3</text>
<text x="215.2" y="130.7">4</text>
<text x="199.1" y="137.8">1</text>
<text x="215.2" y="137.8">2</text>
<text x="319.5" y="146.6">2</text>
<text x="323" y="148.3">1</text>
<text x="323" y="144.8">2</text>
<text x="375.9" y="146.6">2</text>
<text x="379.4" y="148.3">1</text>
<text x="379.4" y="144.8">2</text>
<text x="124.8" y="155.4">DIN</text>
<text x="132.5" y="153.6">4</text>
<text x="199.1" y="151.9">3</text>
<text x="215.2" y="151.9">4</text>
<text x="319.5" y="150.1">1</text>
<text x="375.9" y="150.1">1</text>
<text x="101.9" y="157.2">2</text>
<text x="105.4" y="158.9">DOUT</text>
<text x="199.1" y="158.9">1</text>
<text x="215.2" y="158.9">2</text>
<text x="199.1" y="173">3</text>
<text x="215.2" y="173">4</text>
<text x="124.8" y="178.3">DIN</text>
<text x="132.5" y="176.6">4</text>
<text x="101.9" y="180.1">2</text>
<text x="105.4" y="181.9">DOUT</text>
<text x="199.1" y="180.1">1</text>
<text x="215.2" y="180.1">2</text>
<text x="199.1" y="194.2">3</text>
<text x="215.2" y="194.2">4</text>
<text x="101.9" y="203">2</text>
<text x="124.8" y="201.3">DIN</text>
<text x="132.5" y="199.5">4</text>
<text x="308.4" y="199.5">1</text>
<text x="377.2" y="199.5">1</text>
<text x="105.4" y="204.8">DOUT</text>
<text x="308.4" y="206.6">2</text>
<text x="377.2" y="206.6">2</text>
<text x="315.4" y="211" transform="rotate(-90 315.4 211)">3</text>
<text x="384.2" y="211" transform="rotate(-90 384.2 211)">3</text>
<text x="101.9" y="226">2</text>
<text x="105.4" y="227.7">DOUT</text>
<text x="124.8" y="224.2">DIN</text>
<text x="132.5" y="222.4">4</text>
<text x="38.4" y="255.9">4</text>
<text x="41.9" y="257.7">4</text>
<text x="73.7" y="255.9">4</text>
<text x="77.2" y="257.7">4</text>
<text x="108.9" y="255.9">4</text>
<text x="112.4" y="257.7">4</text>
<text x="144.2" y="255.9">4</text>
<text x="147.7" y="257.7">4</text>
<text x="38.4" y="263">2</text>
<text x="38.4" y="259.5">3</text>
<text x="41.9" y="261.2">3</text>
<text x="73.7" y="263">2</text>
<text x="73.7" y="259.5">3</text>
<text x="77.2" y="261.2">3</text>
<text x="108.9" y="263">2</text>
<text x="108.9" y="259.5">3</text>
<text x="112.4" y="261.2">3</text>
<text x="144.2" y="263">2</text>
<text x="144.2" y="259.5">3</text>
<text x="147.7" y="261.2">3</text>
<text x="232.4" y="259.5">1</text>
<text x="232.4" y="263">2</text>
<text x="235.9" y="261.2">1</text>
<text x="38.4" y="266.5">1</text>
<text x="41.9" y="268.3">1</text>
<text x="41.9" y="264.8">2</text>
<text x="73.7" y="266.5">1</text>
<text x="77.2" y="268.3">1</text>
<text x="77.2" y="264.8">2</text>
<text x="108.9" y="266.5">1</text>
<text x="112.4" y="268.3">1</text>
<text x="112.4" y="264.8">2</text>
<text x="144.2" y="266.5">1</text>
<text x="147.7" y="268.3">1</text>
<text x="147.7" y="264.8">2</text>
<text x="232.4" y="266.5">3</text>
<text x="235.9" y="264.8">2</text>
<text x="235.9" y="268.3">3</text>
<text x="232.4" y="270.1">4</text>
<text x="235.9" y="271.8">4</text>
</g>
<g font-size="3.2">
<text x="83.7" y="33.3">GND</text>
<text x="39.5" y="36.9">GND</text>
<text x="83.7" y="36.9">GND</text>
<text x="165.5" y="38.2" transform="rotate(-90 165.5 38.2)">1</text>
<text x="181.3" y="67.2">1</text>
<text x="184.7" y="69">GND</text>
<text x="124.5" y="158.9">VSS</text>
<text x="132.5" y="157.2">3</text>
<text x="124.5" y="181.9">VSS</text>
<text x="132.5" y="180.1">3</text>
<text x="132.5" y="203">3</text>
<text x="124.5" y="204.8">VSS</text>
<text x="124.5" y="227.7">VSS</text>
<text x="132.5" y="226">3</text>
</g>
<g font-size="3.2" fill="#f00">
<text x="181.3" y="74.3">3</text>
<text x="184.7" y="76">VDD</text>
<text x="101.9" y="153.6">1</text>
<text x="105.4" y="155.4">VDD</text>
<text x="101.9" y="176.6">1</text>
<text x="105.4" y="178.3">VDD</text>
<text x="101.9" y="199.5">1</text>
<text x="105.4" y="201.3">VDD</text>
<text x="101.9" y="222.4">1</text>
<text x="105.4" y="224.2">VDD</text>
</g>
</svg>
